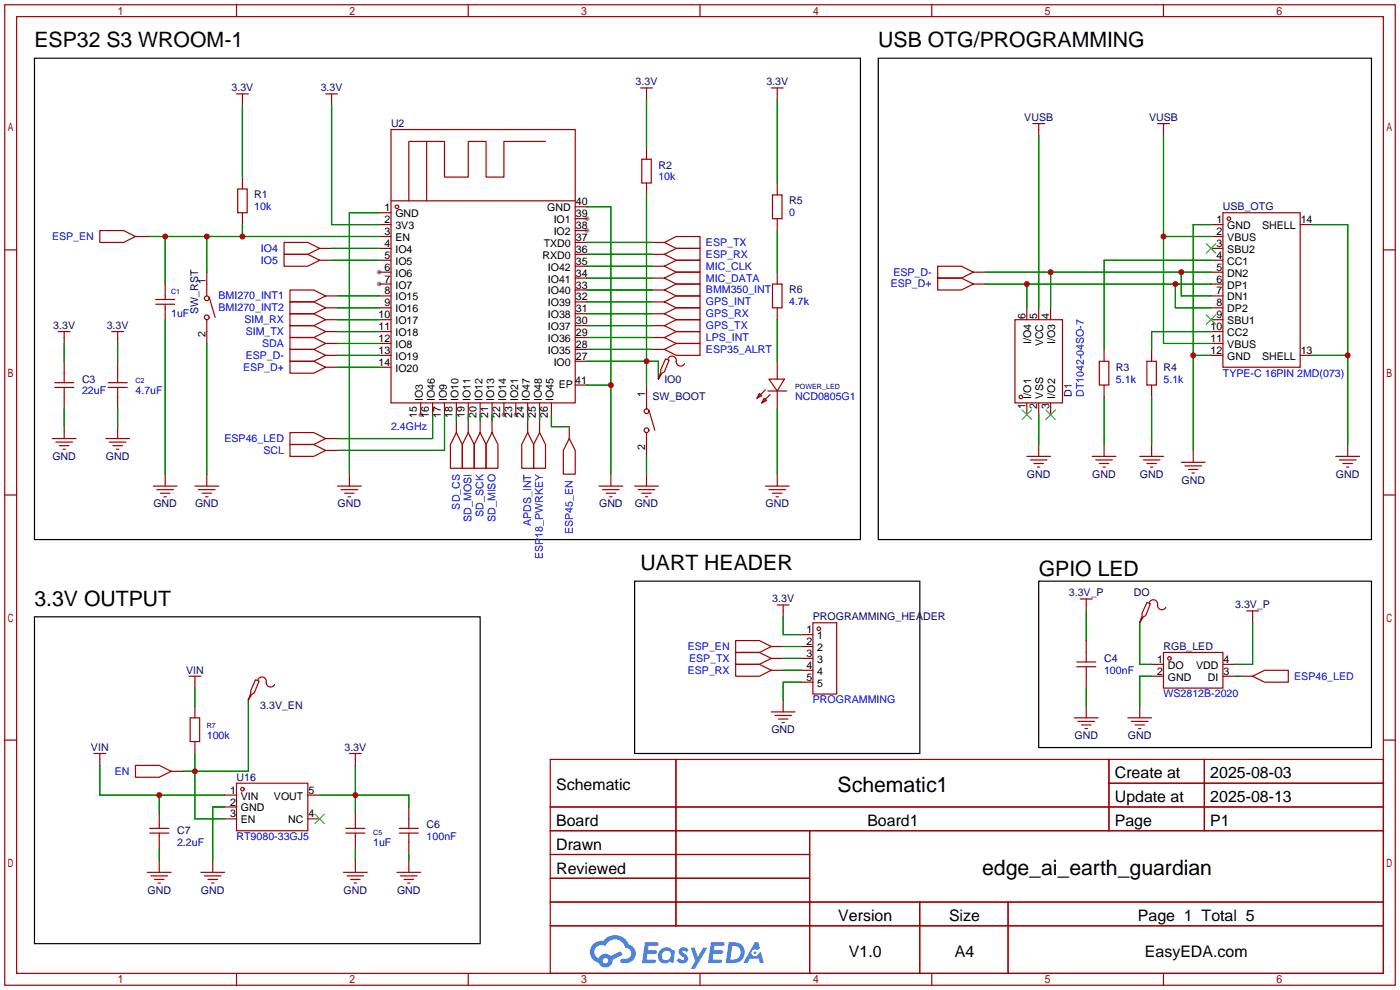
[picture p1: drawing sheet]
<svg xmlns="http://www.w3.org/2000/svg" width="299mm" height="212mm" viewBox="0 0 299 212" stroke-linecap="round" stroke-linejoin="round" font-family="sans-serif">
<g fill="#999">
<circle cx="81" cy="58.2" r=".51"/>
<circle cx="81" cy="60.7" r=".51"/>
<circle cx="89.9" cy="88.6" r=".51"/>
<circle cx="107.7" cy="88.6" r=".51"/>
<circle cx="110.2" cy="88.6" r=".51"/>
<circle cx="125.5" cy="49.3" r=".51"/>
<circle cx="125.5" cy="46.7" r=".51"/>
</g>
<g fill="none" stroke="#a10000" stroke-width=".25">
<path d="M1 1h297.2v209.6h-297.2zM3.6 3.6h292.1v204.4h-292.1zM50.5 1v2.6M100.1 1v2.6M149.6 1v2.6M199.1 1v2.6M248.7 1v2.6M1 53.4h2.6M295.7 53.4h2.5M1 105.8h2.6M295.7 105.8h2.5M1 158.2h2.6"/>
<path d="M295.7 158.2h2.5M117.6 162.3h178.1v45.7h-178.1zM117.6 172.5h178.1M117.6 177.5h178.1M144.5 162.3v35.6M173 177.5v30.5M237 162.3v15.2M237 167.4h58.7M257.4 162.3v15.2M117.6 182.6h55.4M117.6 192.8h178.1M117.6 187.7h55.4"/>
<path d="M117.6 197.9h178.1M196.6 192.8v15.2M215.4 192.8v15.2M50.5 208v2.6M100.1 208v2.6M149.6 208v2.6M199.1 208v2.6M248.7 208v2.6"/>
</g>
<g fill="#5487ff">
<path d="M145.3 202.7a1.3 1.3 0 0 1 1.9 .3l-.4 .6a.54 .54 0 0 0-.9-.2l.1 .2a1.34 1.34 0 0 1 .9 1.8 1.47 1.47 0 0 1-2.3-.1l.5-.6 .8 .5a.31 .31 0 0 0 .4-.3 .31 .31 0 0 0-.3-.4 1.12 1.12 0 0 1-.7-1.8z"/>
<path d="M147.6 202.5h.9l.6 2 1.2-2h.9l-2.7 4.6h-.9l1-1.7z"/>
<path d="M137.8 201.4h1.7a1.31 1.31 0 0 1 1.2 .2 .4 .4 0 0 1-.3 .5l-1.8 .1-.1 .9h1.6a.4 .4 0 0 1 .4 .4 .4 .4 0 0 1-.5 .4h-1.6l-.2 1.2h1.4a.46 .46 0 0 1 .5 0 .46 .46 0 0 1 .1 .5l-.4 .2h-2.6z"/>
<path d="M151.9 201.4h1.7a1.32 1.32 0 0 1 1.2 .2 .39 .39 0 0 1-.3 .5l-1.8 .1-.1 .9h1.6a.4 .4 0 0 1 .4 .4 .4 .4 0 0 1-.4 .4h-1.7l-.2 1.2h1.4a.46 .46 0 0 1 .5 0 .46 .46 0 0 1 .1 .5l-.4 .2h-2.6z"/>
<path d="M161.3 201.4h.8l.3 1.3-.6 .4a.75 .75 0 0 0-1.1 .3 .75 .75 0 0 0 .5 1 .75 .75 0 0 0 .9-.7l.5-.2 .6 2.3h-.8l-.3-.9h-1.8l-.5 .9h-1z"/>
<path d="M155.7 201.4l-.6 4.4h1.5a2.27 2.27 0 0 0 2.6-2.2 2.27 2.27 0 0 0-2.7-2.2zM156.5 202.1a1.5 1.5 0 0 1 1.8 1.6 1.5 1.5 0 0 1-1.9 1.4h-.3z"/>
<path d="M141.2 203a1.6 1.6 0 0 0-.3 2.3 1.6 1.6 0 0 0 2.3 .2l.7 .3 .3-2.4-.1-.3-.5-.1a1.58 1.58 0 0 0-2.4 0zM141.8 203.5a.98 .98 0 0 1 1.6 .4 .98 .98 0 0 1-1.1 1.3 .94 .94 0 0 1-.9-.7 .94 .94 0 0 1 .4-1z"/>
<path d="M126.8 201.8a2.37 2.37 0 0 0 1.1 4 1.54 1.54 0 0 0 1.8 1 1.54 1.54 0 0 0 1.2-1.6l2.2-1.1-.5-.8-2 1a1.57 1.57 0 0 0-2.7 .5 1.5 1.5 0 0 1-.7-2.1 1.5 1.5 0 0 1 2.2-.5 2.23 2.23 0 0 1 2.3-1.4 2.23 2.23 0 0 1 2 1.8 1.16 1.16 0 0 1 1.2 1.1 1.16 1.16 0 0 1-1.1 1.2h-.7a.47 .47 0 0 0-.5 .4 .47 .47 0 0 0 .4 .5 2.17 2.17 0 0 0 2.5-.9 2.17 2.17 0 0 0-.3-2.7l-.8-.4a3.2 3.2 0 0 0-5.5-.7l-1.1 .1zM128.8 205.3a.6 .6 0 0 1 1.2 0 .6 .6 0 0 1-1.2 0z"/>
<circle cx="161.4" cy="203.6" r=".28"/>
</g>
<g fill="none" stroke="#a10000" stroke-width=".25">
<path d="M136.9 18.8h2.5M138.2 18.8v2.5M164.8 18.8h2.6M166.1 18.8v2.5M50.5 20.1h2.6M51.8 20.1v2.5M51.8 37.8v2.6M69.6 20.1h2.5M70.9 20.1v2.5M83.6 27.7h39.3v58.4h-39.3zM91.2 30.2v12.7M116.6 30.2h-8.9v7.6h-3.8v-7.6h-3.8v7.6h-5.1v-7.6h-7.6v12.7"/>
<path d="M137.2 34h2v5.1h-2zM138.2 31.5v2.5M138.2 39.1v2.6M166.1 39.1v2.6M220.7 26.4h2.6M222 26.4v2.6M247.4 26.4h2.5M248.7 26.4v2.6M21.3 49.3h5.1l2.6 1.2-2.6 1.3h-5.1zM29 50.5h2.5M44.2 58.2v5M50.8 40.4h2v5.1h-2z"/>
<path d="M51.8 45.5v2.5M60.7 51.8h5.1l2.5 1.3-2.5 1.3h-5.1zM60.7 54.4h5.1l2.5 1.2-2.5 1.3h-5.1zM68.3 53.1h2.6M68.3 55.6h2.6M81 45.5h2.6M81 48h2.6M81 50.5h2.6M81 53.1h2.6M81 55.6h2.6M81 58.2h2.6M83.6 42.9h39.3"/>
<path d="M122.9 59.4h2.6M122.9 56.9h2.6M122.9 54.4h2.6M122.9 51.8h2.6M122.9 49.3h2.6M122.9 46.7h2.6M122.9 44.2h2.6M139.4 59.4h2.6M139.4 56.9h2.6M139.4 54.4h2.6M139.4 51.8h2.6M142 51.8l2.5-1.3h5.1v2.6h-5.1z"/>
<path d="M142 54.4l2.5-1.3h5.1v2.5h-5.1zM142 56.9l2.5-1.3h5.1v2.6h-5.1zM142 59.4l2.5-1.2h5.1v2.5h-5.1zM165.1 41.7h2v5h-2zM166.1 46.7v2.6M166.1 58.2v2.5M200.4 59.4h5.1l2.5 1.3-2.5 1.3h-5.1zM200.4 56.9h5.1l2.5 1.3-2.5 1.2h-5.1zM208 58.2h2.6M258.8 48h2.6M258.8 50.5h2.6M258.8 53.1h2.6"/>
<path d="M258.8 55.6h2.6M258.8 58.2h2.6M261.4 45.5h16.5v33h-16.5zM277.9 48h2.5M12.4 70.9h2.6M13.7 70.9v2.5M13.7 77.2v4.6M23.9 70.9h2.5M25.1 70.9v2.5M25.1 77.2v4.6M33.3 65h4M33.3 64h4"/>
<path d="M35.3 60.7v3.3M35.3 65v3.3M44.2 68.3v5.1M44.7 63.5l1.3 4.3M62 74.7h5.1l2.5 1.2-2.5 1.3h-5.1zM62 77.2h5.1l2.5 1.3-2.5 1.3h-5.1zM62 72.1h5.1l2.5 1.3-2.5 1.3h-5.1zM62 62h5.1l2.5 1.2-2.5 1.3h-5.1zM62 64.5h5.1l2.5 1.3-2.5 1.3h-5.1zM62 67.1h5.1l2.5 1.2-2.5 1.3h-5.1zM62 69.6h5.1l2.5 1.3-2.5 1.2h-5.1zM69.6 63.2h2.5"/>
<path d="M69.6 65.8h2.5M69.6 68.3h2.5M69.6 70.9h2.5M69.6 73.4h2.5M69.6 75.9h2.5M69.6 78.5h2.5M81 60.7h2.6M81 63.2h2.6M81 65.8h2.6M81 68.3h2.6M81 70.9h2.6M81 73.4h2.6"/>
<path d="M81 75.9h2.6M81 78.5h2.6M122.9 77.2h2.6M122.9 74.7h2.6M122.9 72.1h2.6M122.9 69.6h2.6M122.9 67.1h2.6M122.9 64.5h2.6M122.9 62h2.6M139.4 74.7h2.6M139.4 72.1h2.6M139.4 69.6h2.6"/>
<path d="M139.4 67.1h2.6M139.4 64.5h2.6M139.4 62h2.6M142 74.7l2.5-1.3h5.1v2.5h-5.1zM142 72.1l2.5-1.2h5.1v2.5h-5.1zM142 69.6l2.5-1.3h5.1v2.6h-5.1zM142 67.1l2.5-1.3h5.1v2.5h-5.1zM142 64.5l2.5-1.3h5.1v2.6h-5.1zM142 62l2.5-1.3h5.1v2.5h-5.1zM142.2 76.7l.8 .3-1 2.5-.5 .3-.8 1.2 .5-1.5v-.5zM142.7 76.7a.93 .93 0 0 1 1.2-.6 .93 .93 0 0 1 .6 1.1 .94 .94 0 0 0 .7 1 .94 .94 0 0 0 1.1-.5M165.1 60.7h2v5.1h-2z"/>
<path d="M166.1 65.8v2.5M166.1 77.2v3.8M208 60.7h2.6M216.9 68.3h10.2v17.8h-10.2zM219.5 65.8v2.5M222 65.8v2.5M224.5 65.8v2.5M234.9 77.2h2.1v5.1h-2.1zM236 74.7v2.5M245.1 77.2h2v5.1h-2zM246.1 74.7v2.5M258.8 60.7h2.6"/>
<path d="M258.8 63.2h2.6M258.8 65.8h2.6M258.8 68.3h2.6M258.8 70.9h2.6M258.8 73.4h2.6M258.8 75.9h2.6M277.9 75.9h2.5M11.2 93.7h5.1M11.7 81.8h4M11.7 82.8h4M11.9 94.5h3.6M12.7 95.2h2"/>
<path d="M13.5 96h.5M13.7 82.8v4.6M13.7 91.2v2.5M22.6 93.7h5.1M23.1 81.8h4.1M23.1 82.8h4.1M23.4 94.5h3.5M24.1 95.2h2.1M24.9 96h.5M25.1 82.8v4.6M25.1 91.2v2.5M62 95h5.1l2.5 1.3-2.5 1.2h-5.1z"/>
<path d="M62 92.5h5.1l2.5 1.2-2.5 1.3h-5.1zM69.6 96.3h2.5M69.6 93.7h2.5M89.9 86.1v2.5M92.5 86.1v2.5M95 86.1v2.5M97.5 92.5l1.3 2.5v5.1h-2.5v-5.1zM97.5 86.1v2.5M97.5 89.9v2.6M100.1 92.5l1.2 2.5v5.1h-2.5v-5.1zM100.1 86.1v2.5M100.1 89.9v2.6"/>
<path d="M102.6 92.5l1.3 2.5v5.1h-2.6v-5.1zM102.6 86.1v2.5M102.6 89.9v2.6M105.2 92.5l1.2 2.5v5.1h-2.5v-5.1zM105.2 86.1v2.5M105.2 89.9v2.6M107.7 86.1v2.5M110.2 86.1v2.5M112.8 92.5l1.2 2.5v5.1h-2.5v-5.1zM112.8 86.1v2.5M112.8 89.9v2.6M115.3 92.5l1.3 2.5v5.1h-2.6v-5.1z"/>
<path d="M115.3 86.1v2.5M115.3 89.9v2.6M117.9 86.1v2.5M121.7 93.7l1.2 2.6v5h-2.5v-5zM121.7 91.2v2.5M122.9 82.3h2.6M138.2 82.3v5.1M138.2 92.5v5M138.7 87.6l1.3 4.3M140.7 80.8v.2M162.3 84.1l.5 .5-1 .5zM163.3 85.1l.5 .5-1 .5z"/>
<path d="M163.6 83.3l-1.8 1.8M164.1 83.6h4M164.3 81h3.3l-1.5 2.6zM164.6 84.3l-1.8 1.8M166.1 83.6v3.8M219.5 86.1v2.5M219.5 97.5h5M220.2 98.3h3.6M221 99.1h2M221.7 99.8h.5M222 86.1v2.5M222 95v2.5"/>
<path d="M224.5 86.1v2.5M233.4 97.5h5.1M234.2 98.3h3.5M234.9 99.1h2.1M235.7 99.8h.5M236 82.3v2.5M236 95v2.5M243.6 97.5h5.1M244.3 98.3h3.6M245.1 99.1h2M245.9 99.8h.5M246.1 82.3v2.5"/>
<path d="M246.1 95v2.5M252.5 98.8h5.1M253.2 99.6h3.6M255 96.3v2.5M285.5 97.5h5.1M286.3 98.3h3.5M287 99.1h2.1M287.8 99.8h.5M288 95v2.5M32.8 103.9h5M33.5 104.6h3.6M34.3 105.4h2"/>
<path d="M35.1 106.2h.5M35.3 101.3v2.6M41.7 103.9h5M42.4 104.6h3.6M43.2 105.4h2M43.9 106.2h.5M44.2 101.3v2.6M72.1 103.9h5.1M72.9 104.6h3.6M73.7 105.4h2M74.4 106.2h.5M74.7 101.3v2.6"/>
<path d="M128 103.9h5.1M128.8 104.6h3.5M129.5 105.4h2.1M130.3 106.2h.5M130.6 101.3v2.6M135.6 103.9h5.1M136.4 104.6h3.6M137.2 105.4h2M137.9 106.2h.5M138.2 101.3v2.6M163.6 103.9h5.1M164.3 104.6h3.6"/>
<path d="M165.1 105.4h2M165.9 106.2h.5M166.1 101.3v2.6M254 100.3h2M254.8 101.1h.5M157.2 136.9h5.1l2.5 1.3-2.5 1.2h-5.1zM157.2 139.4h5.1l2.5 1.3-2.5 1.3h-5.1zM164.8 138.2h2.6M166.1 129.3h2.6M167.4 129.3v2.5M171.2 135.6h2.5M171.2 138.2h2.5"/>
<path d="M173.7 133.1h5.1v15.2h-5.1zM230.9 128h2.5M232.2 128v2.6M232.2 136.9v4.6M243.6 132.8v.3M245.1 128.8l.8 .2-1 2.6-.6 .2-.7 1.3 .5-1.5v-.5zM245.6 128.8a.93 .93 0 0 1 1.1-.6 .93 .93 0 0 1 .7 1.1 .94 .94 0 0 0 .7 1 .94 .94 0 0 0 1.1-.5M248.7 139.4h12.7v7.7h-12.7zM266.4 130.6h2.6M267.7 130.6v2.5M40.4 144.5h2.5M40.6 153.4h2.1v5.1h-2.1z"/>
<path d="M41.7 144.5v2.6M41.7 150.9v2.5M41.7 158.5v2.5M53.1 149.4v.2M54.6 145.3l.8 .2-1 2.6-.6 .2-.7 1.3 .5-1.5v-.5zM55.1 145.3a.93 .93 0 0 1 1.1-.6 .93 .93 0 0 1 .7 1.1 .94 .94 0 0 0 .7 1 .94 .94 0 0 0 1.1-.5M157.2 142h5.1l2.5 1.3-2.5 1.2h-5.1zM164.8 140.7h2.6M164.8 143.3h2.6M164.8 152.1h5.1M165.6 152.9h3.6M166.4 153.7h2"/>
<path d="M167.1 154.4h.5M167.4 149.6v2.5M171.2 140.7h2.5M171.2 143.3h2.5M171.2 145.8h2.5M229.6 153.4h5.1M230.1 142.5h4.1M230.1 141.5h4.1M230.4 154.2h3.5M231.1 154.9h2.1M231.9 155.7h.5M232.2 142.5v4.6"/>
<path d="M232.2 150.9v2.5M241 153.4h5.1M241.8 154.2h3.6M242.6 154.9h2M243.3 155.7h.5M243.6 150.9v2.5M246.1 142h2.6M246.1 144.5h2.6M261.4 142h2.5M261.4 144.5h2.5M265.2 144.5h2.5M267.7 144.5l2.6-1.2h5v2.5h-5z"/>
<path d="M20.1 161h2.5M21.3 161v2.6M29 163.6h5l2.6 1.2-2.6 1.3h-5zM32 178.1h4.1M32 177h4.1M34 173.7v3.3M34 178.1v3.3M36.6 164.8h2.5M48 169.9h2.5M48 172.5h2.5M48 175h2.5M50.5 167.4h15.3v10.1h-15.3z"/>
<path d="M65.8 169.9h2.5M65.8 175h2.5M73.9 178.1h4.1M73.9 177h4.1M74.7 161h2.5M75.9 161v2.6M75.9 173.7v3.3M75.9 178.1v3.3M85.3 178.1h4.1M85.3 177h4.1M87.4 172.5v4.5M87.4 178.1v4.5"/>
<path d="M31.5 186.4h5.1M32.3 187.2h3.5M33 188h2.1M33.8 188.7h.5M34 183.9v2.5M42.9 186.4h5.1M43.7 187.2h3.5M44.4 188h2.1M45.2 188.7h.5M45.5 183.9v2.5M73.4 186.4h5.1M74.2 187.2h3.5"/>
<path d="M74.9 188h2.1M75.7 188.7h.5M75.9 183.9v2.5M84.8 186.4h5.1M85.6 187.2h3.6M86.4 188h2M87.1 188.7h.5M87.4 183.9v2.5"/>
<circle cx="84.8" cy="44.2" r=".38"/>
<circle cx="262.6" cy="46.7" r=".38"/>
<circle cx="44.2" cy="67.8" r=".51"/>
<circle cx="44.2" cy="63.8" r=".51"/>
<circle cx="138.2" cy="91.9" r=".51"/>
<circle cx="138.2" cy="87.9" r=".51"/>
<circle cx="218.2" cy="84.8" r=".38"/>
<circle cx="175" cy="134.4" r=".38"/>
<circle cx="249.9" cy="140.7" r=".38"/>
<circle cx="51.8" cy="168.7" r=".38"/>
</g>
<g fill="none" stroke="#008700" stroke-width=".25">
<path d="M51.8 22.6v15.2M70.9 22.6v25.4h10.1M138.2 21.3v10.2M166.1 21.3v17.8M222 29v36.8M248.7 29v44.4h10.1M31.5 50.5h49.5M35.3 50.5v10.2M44.2 50.5v7.7M51.8 48v2.5M70.9 55.6h10.1M70.9 53.1h10.1"/>
<path d="M81 45.5h-6.3v55.8M125.5 44.2h5.1v57.1M125.5 51.8h13.9M125.5 54.4h13.9M125.5 56.9h13.9M125.5 59.4h13.9M138.2 41.7v40.6M166.1 49.3v8.9M210.6 58.2h48.2M224.5 58.2v7.6M248.7 50.5h10.1M252.5 58.2v5h6.3"/>
<path d="M258.8 48h-3.8v48.3M258.8 55.6h-22.8v19.1M280.4 48h7.6v47M13.7 73.4v3.8M25.1 73.4v3.8M35.3 68.3v33M44.2 73.4v27.9M72.1 75.9h8.9M72.1 73.4h8.9M72.1 70.9h8.9M72.1 63.2h8.9M72.1 65.8h8.9"/>
<path d="M72.1 78.5h8.9M72.1 68.3h8.9M125.5 77.2h15.2v3.8M125.5 74.7h13.9M125.5 72.1h13.9M125.5 69.6h13.9M125.5 67.1h13.9M125.5 64.5h13.9M125.5 62h13.9M166.1 68.3v8.9M210.6 60.7h48.2M219.5 60.7v5.1"/>
<path d="M251.2 60.7v5.1h7.6M255 75.9h3.8M258.8 70.9h-12.7v3.8M280.4 75.9h7.6M13.7 87.4v3.8M25.1 87.4v3.8M92.5 88.6v5.1h-20.4M95 88.6v7.7h-22.9M97.5 88.6v1.3M100.1 88.6v1.3M102.6 88.6v1.3M105.2 88.6v1.3"/>
<path d="M112.8 88.6v1.3M115.3 88.6v1.3M117.9 88.6v2.6h3.8M125.5 82.3h5.1M138.2 97.5v3.8M166.1 87.4v13.9M222 88.6v6.4M236 84.8v10.2M246.1 84.8v10.2M167.4 138.2h3.8M167.4 131.8v3.8h3.8M232.2 130.6v6.3"/>
<path d="M243.6 133.1v8.9h2.5M267.7 133.1v8.9h-3.8M41.7 147.1v3.8M53.1 149.6v15.2h-14M167.4 140.7h3.8M167.4 143.3h3.8M171.2 145.8h-3.8v3.8M232.2 147.1v3.8M246.1 144.5h-2.5v6.4M263.9 144.5h1.3M21.3 163.6v6.3h26.7M34 169.9v3.8"/>
<path d="M41.7 161v14h6.3M48 172.5h-2.5v11.4M68.3 169.9h19.1v2.6M75.9 163.6v10.1M34 181.4v2.5M75.9 181.4v2.5M87.4 182.6v1.3"/>
</g>
<path d="M257.8 52.1l2 2M259.8 52.1l-2 2M257.8 67.3l2 2M259.8 67.3l-2 2M218.4 87.6l2.1 2.1M220.5 87.6l-2.1 2.1M223.5 87.6l2.1 2.1M225.6 87.6l-2.1 2.1M67.3 174l2 2M69.3 174l-2 2" fill="none" stroke="#3c3" stroke-width=".25"/>
<path d="M7.4 12.4h176.5v102.9h-176.5zM187.7 12.4h105.4v102.9h-105.4zM7.4 131.8h95.2v69.9h-95.2zM135.6 124.2h61v36.8h-61zM222 124.2h71.1v35.6h-71.1z" fill="none" stroke="#000" stroke-width=".25"/>
<g fill="#c00">
<circle cx="130.6" cy="82.3" r=".63"/>
<circle cx="51.8" cy="50.5" r=".63"/>
<circle cx="44.2" cy="50.5" r=".63"/>
<circle cx="35.3" cy="50.5" r=".63"/>
<circle cx="138.2" cy="77.2" r=".63"/>
<circle cx="288" cy="75.9" r=".63"/>
<circle cx="255" cy="75.9" r=".63"/>
<circle cx="248.7" cy="50.5" r=".63"/>
<circle cx="252.5" cy="58.2" r=".63"/>
<circle cx="224.5" cy="58.2" r=".63"/>
<circle cx="251.2" cy="60.7" r=".63"/>
<circle cx="219.5" cy="60.7" r=".63"/>
<circle cx="34" cy="169.9" r=".63"/>
<circle cx="75.9" cy="169.9" r=".63"/>
<circle cx="41.7" cy="164.8" r=".63"/>
</g>
<g font-size="4.5">
<text x="7.4" y="10.1">ESP32 S3 WROOM-1</text>
<text x="187.7" y="10.1">USB OTG/PROGRAMMING</text>
<text x="136.9" y="121.8">UART HEADER</text>
<text x="222" y="123.1">GPIO LED</text>
<text x="7.4" y="129.5">3.3V OUTPUT</text>
<text x="179" y="169.2">Schematic1</text>
<text x="209.9" y="187">edge_ai_earth_guardian</text>
</g>
<g font-size="3.4">
<text x="238.3" y="166.4">Create at</text>
<text x="258.7" y="166.4">2025-08-03</text>
<text x="118.9" y="168.9">Schematic</text>
<text x="238.3" y="171.4">Update at</text>
<text x="258.7" y="171.4">2025-08-13</text>
<text x="118.9" y="176.5">Board</text>
<text x="185.4" y="176.5">Board1</text>
<text x="238.3" y="176.5">Page</text>
<text x="258.7" y="176.5">P1</text>
<text x="118.9" y="181.6">Drawn</text>
<text x="118.9" y="186.7">Reviewed</text>
<text x="179.2" y="196.8">Version</text>
<text x="202.8" y="196.8">Size</text>
<text x="243.2" y="196.8">Page 1 Total 5</text>
<text x="181.4" y="204.5">V1.0</text>
<text x="204.1" y="204.5">A4</text>
<text x="244.7" y="204.5">EasyEDA.com</text>
</g>
<g font-size="2.3" fill="#000080">
<text x="49.5" y="19.5">3.3V</text>
<text x="68.5" y="19.5">3.3V</text>
<text x="135.8" y="18.3">3.3V</text>
<text x="163.8" y="18.3">3.3V</text>
<text x="83.6" y="27.1">U2</text>
<text x="218.9" y="25.9">VUSB</text>
<text x="245.6" y="25.9">VUSB</text>
<text x="140.7" y="36">R2</text>
<text x="54.4" y="42.4">R1</text>
<text x="168.7" y="43.7">R5</text>
<text x="261.4" y="44.9">USB_OTG</text>
<text x="168.7" y="62.7">R6</text>
<text x="11.4" y="70.3">3.3V</text>
<text x="22.8" y="70.3">3.3V</text>
<text x="42.4" y="67.1" transform="rotate(-90 42.4 67.1)">SW_RST</text>
<text x="17.5" y="81.8">C3</text>
<text x="142" y="81.8">IO0</text>
<text x="238.5" y="79.2">R3</text>
<text x="248.7" y="79.2">R4</text>
<text x="139.4" y="85.6">SW_BOOT</text>
<text x="229.1" y="84.8" transform="rotate(-90 229.1 84.8)">D1</text>
<text x="11.2" y="98.3">GND</text>
<text x="22.6" y="98.3">GND</text>
<text x="219.5" y="102.1">GND</text>
<text x="233.4" y="102.1">GND</text>
<text x="243.6" y="102.1">GND</text>
<text x="252.5" y="103.3">GND</text>
<text x="285.5" y="102.1">GND</text>
<text x="32.8" y="108.4">GND</text>
<text x="41.7" y="108.4">GND</text>
<text x="72.2" y="108.4">GND</text>
<text x="128" y="108.4">GND</text>
<text x="135.7" y="108.4">GND</text>
<text x="163.6" y="108.4">GND</text>
<text x="165.1" y="128.7">3.3V</text>
<text x="228.4" y="127.5">3.3V_P</text>
<text x="242.3" y="127.5">DO</text>
<text x="264" y="130">3.3V_P</text>
<text x="173.7" y="132.6">PROGRAMMING_HEADER</text>
<text x="39.8" y="144">VIN</text>
<text x="236" y="141.4">C4</text>
<text x="248.7" y="138.9">RGB_LED</text>
<text x="55.6" y="151.6">3.3V_EN</text>
<text x="19.4" y="160.5">VIN</text>
<text x="73.6" y="160.5">3.3V</text>
<text x="164.9" y="156.7">GND</text>
<text x="229.6" y="158">GND</text>
<text x="241.1" y="158">GND</text>
<text x="50.5" y="166.8">U16</text>
<text x="37.8" y="178.3">C7</text>
<text x="91.2" y="177">C6</text>
<text x="31.5" y="191">GND</text>
<text x="42.9" y="191">GND</text>
<text x="73.4" y="191">GND</text>
<text x="84.9" y="191">GND</text>
</g>
<g font-size="2.3" fill="#00f">
<text x="140.7" y="38.6">10k</text>
<text x="54.4" y="44.9">10k</text>
<text x="168.7" y="46.2">0</text>
<text x="11.1" y="51.3">ESP_EN</text>
<text x="55.8" y="53.8">IO4</text>
<text x="150.9" y="52.5">ESP_TX</text>
<text x="55.8" y="56.4">IO5</text>
<text x="150.9" y="55.1">ESP_RX</text>
<text x="150.9" y="57.6">MIC_CLK</text>
<text x="190.9" y="58.9">ESP_D-</text>
<text x="46.7" y="64">BMI270_INT1</text>
<text x="150.9" y="60.2">MIC_DATA</text>
<text x="150.9" y="65.2">GPS_INT</text>
<text x="150.9" y="62.7">BMM350_INT</text>
<text x="168.7" y="65.2">4.7k</text>
<text x="190.4" y="61.4">ESP_D+</text>
<text x="36.6" y="67.8">1uF</text>
<text x="46.7" y="66.5">BMI270_INT2</text>
<text x="52.3" y="69.1">SIM_RX</text>
<text x="52.5" y="71.6">SIM_TX</text>
<text x="150.9" y="70.3">GPS_TX</text>
<text x="150.9" y="67.8">GPS_RX</text>
<text x="52.5" y="76.7">ESP_D-</text>
<text x="56" y="74.1">SDA</text>
<text x="150.9" y="75.4">ESP35_ALRT</text>
<text x="150.9" y="72.9">LPS_INT</text>
<text x="51.9" y="79.2">ESP_D+</text>
<text x="238.5" y="81.8">5.1k</text>
<text x="248.7" y="81.8">5.1k</text>
<text x="261.4" y="80.5">TYPE-C 16PIN 2MD(073)</text>
<text x="17.5" y="84.3">22uF</text>
<text x="29" y="84.3">4.7uF</text>
<text x="169.9" y="85.6">NCD0805G1</text>
<text x="231.6" y="84.8" transform="rotate(-90 231.6 84.8)">DT1042-04SO-7</text>
<text x="48" y="94.5">ESP46_LED</text>
<text x="83.6" y="91.9">2.4GHz</text>
<text x="56.3" y="97">SCL</text>
<text x="98.3" y="108.9" transform="rotate(-90 98.3 108.9)">SD_CS</text>
<text x="100.8" y="111.6" transform="rotate(-90 100.8 111.6)">SD_MOSI</text>
<text x="103.3" y="110.4" transform="rotate(-90 103.3 110.4)">SD_SCK</text>
<text x="105.9" y="111.6" transform="rotate(-90 105.9 111.6)">SD_MISO</text>
<text x="113.5" y="112.4" transform="rotate(-90 113.5 112.4)">APDS_INT</text>
<text x="116" y="119.5" transform="rotate(-90 116 119.5)">ESP18_PWRKEY</text>
<text x="122.4" y="114.1" transform="rotate(-90 122.4 114.1)">ESP45_EN</text>
<text x="147" y="138.9">ESP_EN</text>
<text x="147" y="144">ESP_RX</text>
<text x="147.3" y="141.4">ESP_TX</text>
<text x="236" y="144">100nF</text>
<text x="248.7" y="149.1">WS2812B-2020</text>
<text x="276.6" y="145.3">ESP46_LED</text>
<text x="173.7" y="150.3">PROGRAMMING</text>
<text x="44.2" y="158">100k</text>
<text x="24.5" y="165.6">EN</text>
<text x="50.5" y="179.5">RT9080-33GJ5</text>
<text x="91.2" y="179.5">100nF</text>
<text x="37.8" y="180.8">2.2uF</text>
<text x="79.8" y="180.8">1uF</text>
</g>
<g font-size="2.3">
<text x="82.2" y="45.2">1</text>
<text x="82.2" y="47.7">2</text>
<text x="84.5" y="46.4">GND</text>
<text x="117" y="45.2">GND</text>
<text x="118.3" y="47.7">IO1</text>
<text x="123.1" y="46.4">39</text>
<text x="123.1" y="43.9">40</text>
<text x="260" y="47.7">1</text>
<text x="278" y="47.7">14</text>
<text x="82.2" y="50.2">3</text>
<text x="82.2" y="52.8">4</text>
<text x="84.5" y="49">3V3</text>
<text x="84.5" y="51.5">EN</text>
<text x="116.2" y="52.8">TXD0</text>
<text x="118.3" y="50.2">IO2</text>
<text x="123.1" y="51.5">37</text>
<text x="123.1" y="49">38</text>
<text x="260" y="50.2">2</text>
<text x="260" y="52.8">3</text>
<text x="262.3" y="49">GND</text>
<text x="262.3" y="51.5">VBUS</text>
<text x="269.8" y="49">SHELL</text>
<text x="82.2" y="55.3">5</text>
<text x="82.2" y="57.9">6</text>
<text x="84.5" y="54">IO4</text>
<text x="84.5" y="56.6">IO5</text>
<text x="84.5" y="59.1">IO6</text>
<text x="115.9" y="55.3">RXD0</text>
<text x="117.1" y="57.9">IO42</text>
<text x="123.1" y="59.1">34</text>
<text x="123.1" y="56.6">35</text>
<text x="123.1" y="54">36</text>
<text x="260" y="55.3">4</text>
<text x="260" y="57.9">5</text>
<text x="262.3" y="54">SBU2</text>
<text x="262.3" y="56.6">CC1</text>
<text x="262.3" y="59.1">DN2</text>
<text x="43.9" y="60.7" transform="rotate(-90 43.9 60.7)">1</text>
<text x="82.2" y="60.4">7</text>
<text x="82.2" y="62.9">8</text>
<text x="82.2" y="65.5">9</text>
<text x="84.5" y="61.7">IO7</text>
<text x="84.5" y="64.2">IO15</text>
<text x="117.1" y="65.5">IO39</text>
<text x="117.1" y="62.9">IO40</text>
<text x="117.1" y="60.4">IO41</text>
<text x="123.1" y="64.2">32</text>
<text x="123.1" y="61.7">33</text>
<text x="260" y="60.4">6</text>
<text x="260" y="62.9">7</text>
<text x="260" y="65.5">8</text>
<text x="262.3" y="61.7">DP1</text>
<text x="262.3" y="64.2">DN1</text>
<text x="80.9" y="68">10</text>
<text x="80.9" y="70.6">11</text>
<text x="84.5" y="66.7">IO16</text>
<text x="84.5" y="69.3">IO17</text>
<text x="84.5" y="71.8">IO18</text>
<text x="117.1" y="70.6">IO37</text>
<text x="117.1" y="68">IO38</text>
<text x="123.1" y="71.8">29</text>
<text x="123.1" y="69.3">30</text>
<text x="123.1" y="66.7">31</text>
<text x="219.1" y="68.2" transform="rotate(-90 219.1 68.2)">6</text>
<text x="221.7" y="68.2" transform="rotate(-90 221.7 68.2)">5</text>
<text x="224.2" y="68.2" transform="rotate(-90 224.2 68.2)">4</text>
<text x="258.7" y="70.6">10</text>
<text x="260" y="68">9</text>
<text x="262.3" y="66.7">DP2</text>
<text x="262.3" y="69.3">SBU1</text>
<text x="262.3" y="71.8">CC2</text>
<text x="43.9" y="72.1" transform="rotate(-90 43.9 72.1)">2</text>
<text x="80.9" y="73.1">12</text>
<text x="80.9" y="75.6">13</text>
<text x="84.5" y="74.4">IO8</text>
<text x="84.5" y="76.9">IO19</text>
<text x="117.1" y="75.6">IO35</text>
<text x="117.1" y="73.1">IO36</text>
<text x="123.1" y="76.9">27</text>
<text x="123.1" y="74.4">28</text>
<text x="220.4" y="73.6" transform="rotate(-90 220.4 73.6)">I/O4</text>
<text x="223" y="74.1" transform="rotate(-90 223 74.1)">VCC</text>
<text x="225.5" y="73.6" transform="rotate(-90 225.5 73.6)">I/O3</text>
<text x="258.7" y="73.1">11</text>
<text x="258.7" y="75.6">12</text>
<text x="262.3" y="74.4">VBUS</text>
<text x="262.3" y="76.9">GND</text>
<text x="269.8" y="76.9">SHELL</text>
<text x="278" y="75.6">13</text>
<text x="80.9" y="78.2">14</text>
<text x="84.5" y="79.4">IO20</text>
<text x="118.3" y="78.2">IO0</text>
<text x="119.4" y="83">EP</text>
<text x="122.9" y="82">41</text>
<text x="89.1" y="89.2" transform="rotate(-90 89.1 89.2)">15</text>
<text x="90.4" y="85.7" transform="rotate(-90 90.4 85.7)">IO3</text>
<text x="91.7" y="89.2" transform="rotate(-90 91.7 89.2)">16</text>
<text x="92.9" y="85.7" transform="rotate(-90 92.9 85.7)">IO46</text>
<text x="94.2" y="89.2" transform="rotate(-90 94.2 89.2)">17</text>
<text x="95.5" y="85.7" transform="rotate(-90 95.5 85.7)">IO9</text>
<text x="96.7" y="89.2" transform="rotate(-90 96.7 89.2)">18</text>
<text x="98" y="85.7" transform="rotate(-90 98 85.7)">IO10</text>
<text x="99.3" y="89.2" transform="rotate(-90 99.3 89.2)">19</text>
<text x="100.5" y="85.7" transform="rotate(-90 100.5 85.7)">IO11</text>
<text x="101.8" y="89.2" transform="rotate(-90 101.8 89.2)">20</text>
<text x="103.1" y="85.7" transform="rotate(-90 103.1 85.7)">IO12</text>
<text x="104.4" y="89.2" transform="rotate(-90 104.4 89.2)">21</text>
<text x="105.6" y="85.7" transform="rotate(-90 105.6 85.7)">IO13</text>
<text x="106.9" y="89.2" transform="rotate(-90 106.9 89.2)">22</text>
<text x="108.2" y="85.7" transform="rotate(-90 108.2 85.7)">IO14</text>
<text x="109.4" y="89.2" transform="rotate(-90 109.4 89.2)">23</text>
<text x="110.7" y="85.7" transform="rotate(-90 110.7 85.7)">IO21</text>
<text x="112" y="89.2" transform="rotate(-90 112 89.2)">24</text>
<text x="113.2" y="85.7" transform="rotate(-90 113.2 85.7)">IO47</text>
<text x="114.5" y="89.2" transform="rotate(-90 114.5 89.2)">25</text>
<text x="115.8" y="85.7" transform="rotate(-90 115.8 85.7)">IO48</text>
<text x="117.1" y="89.2" transform="rotate(-90 117.1 89.2)">26</text>
<text x="118.3" y="85.7" transform="rotate(-90 118.3 85.7)">IO45</text>
<text x="137.9" y="84.8" transform="rotate(-90 137.9 84.8)">1</text>
<text x="219.1" y="87.5" transform="rotate(-90 219.1 87.5)">1</text>
<text x="220.4" y="85.2" transform="rotate(-90 220.4 85.2)">I/O1</text>
<text x="221.7" y="87.5" transform="rotate(-90 221.7 87.5)">2</text>
<text x="223" y="85.2" transform="rotate(-90 223 85.2)">VSS</text>
<text x="224.2" y="87.5" transform="rotate(-90 224.2 87.5)">3</text>
<text x="225.5" y="85.2" transform="rotate(-90 225.5 85.2)">I/O2</text>
<text x="137.9" y="96.3" transform="rotate(-90 137.9 96.3)">2</text>
<text x="172.3" y="135.3">1</text>
<text x="172.3" y="137.9">2</text>
<text x="174.7" y="136.6">1</text>
<text x="172.3" y="140.4">3</text>
<text x="172.3" y="142.9">4</text>
<text x="174.7" y="139.1">2</text>
<text x="174.7" y="141.7">3</text>
<text x="247.3" y="141.7">1</text>
<text x="249.6" y="142.9">DO</text>
<text x="255.6" y="142.9">VDD</text>
<text x="261.5" y="141.7">4</text>
<text x="172.3" y="145.5">5</text>
<text x="174.7" y="144.2">4</text>
<text x="174.7" y="146.8">5</text>
<text x="247.3" y="144.2">2</text>
<text x="249.6" y="145.5">GND</text>
<text x="258.2" y="145.5">DI</text>
<text x="261.5" y="144.2">3</text>
<text x="49.2" y="169.6">1</text>
<text x="49.2" y="172.2">2</text>
<text x="51.5" y="170.9">VIN</text>
<text x="51.5" y="173.4">GND</text>
<text x="58.5" y="170.9">VOUT</text>
<text x="65.9" y="169.6">5</text>
<text x="49.2" y="174.7">3</text>
<text x="51.5" y="176">EN</text>
<text x="61.6" y="176">NC</text>
<text x="65.9" y="174.7">4</text>
</g>
<g font-size="1.5" fill="#000080">
<text x="36.6" y="62.9">C1</text>
<text x="29" y="81.9">C2</text>
<text x="169.9" y="83.2">POWER_LED</text>
<text x="44.2" y="155.6">R7</text>
<text x="79.8" y="178.4">C5</text>
</g>
</svg>
